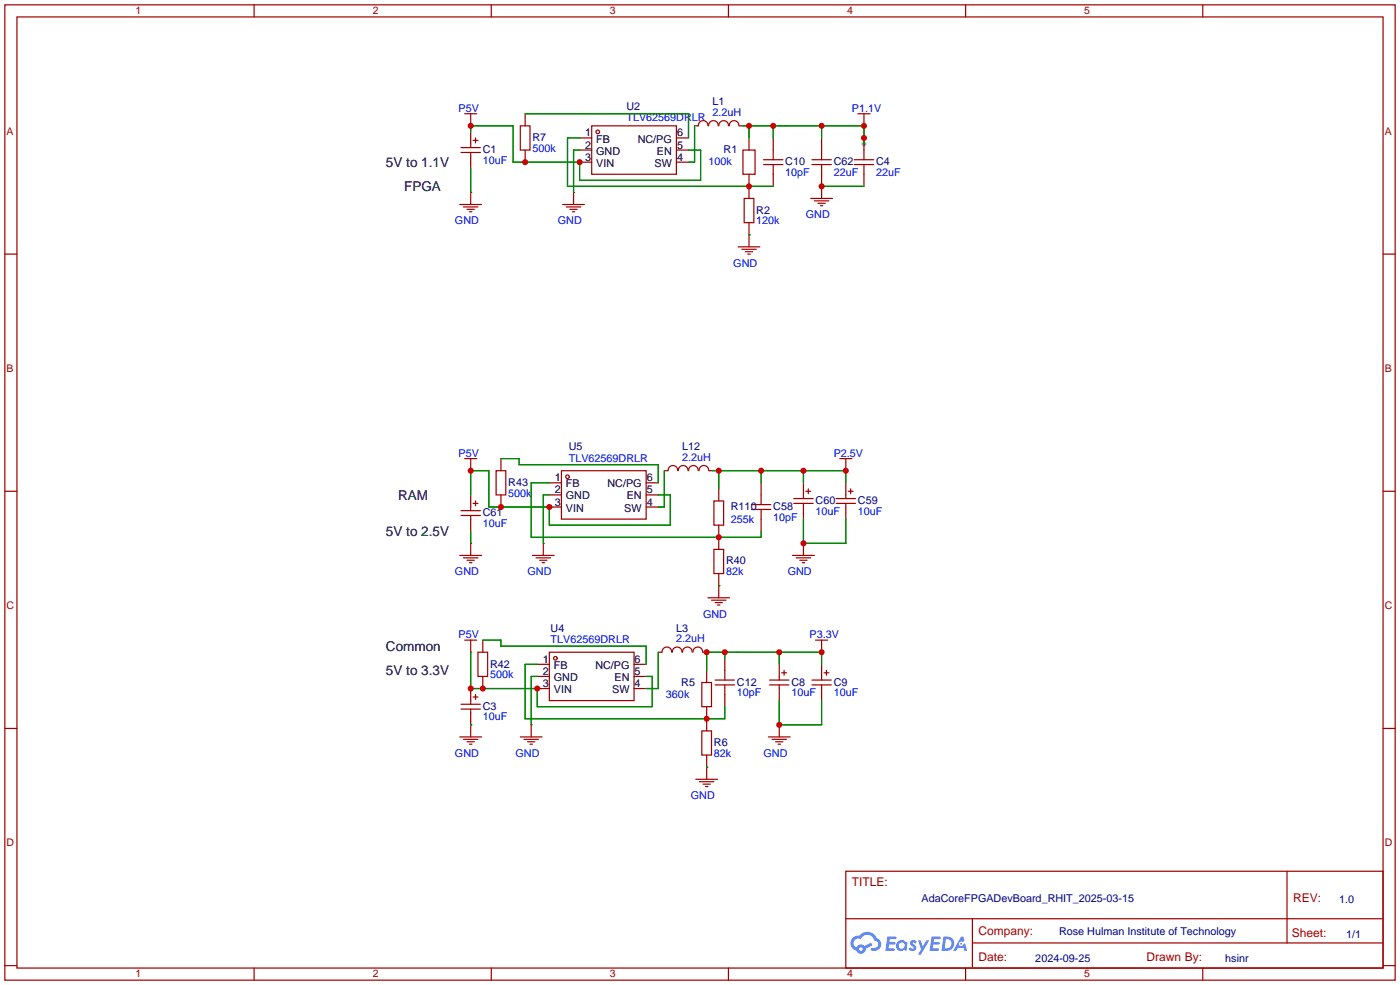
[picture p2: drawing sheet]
<svg xmlns="http://www.w3.org/2000/svg" width="294mm" height="207mm" viewBox="0 0 294 207" stroke-linecap="round" stroke-linejoin="round" font-family="sans-serif">
<circle cx="181.4" cy="30.2" r=".51" fill="#999"/>
<g fill="none" stroke="#a10000" stroke-width=".25">
<path d="M1 1h291.9v204.7h-291.9zM3.6 3.6h286.7v199.6h-286.7zM53.3 1v2.6M103.1 1v2.6M152.9 1v2.6M202.7 1v2.6M252.5 1v2.6M1 53.3h2.6M290.3 53.3h2.6M1 103.1h2.6M290.3 103.1h2.6M1 152.9h2.6"/>
<path d="M290.3 152.9h2.6M177.5 182.9h112.8v20.3h-112.8zM177.6 192.8h112.6M204.1 197.9h86.1M204.1 192.8v10.2M270.2 182.9v15M1 202.7h2.6M53.3 203.2v2.5M103.1 203.2v2.5M152.9 203.2v2.5M202.7 203.2v2.5M252.5 203.2v2.5"/>
<path d="M290.3 202.7h2.6"/>
</g>
<g fill="#5487ff">
<path d="M191.2 197.5l.5-.2 .4 .1 .3 .3-.2 .4a.33 .33 0 0 0-.3-.3 .33 .33 0 0 0-.4 .1l.1 .1a.86 .86 0 0 1 .7 .7 .86 .86 0 0 1-.3 .8l-.7 .1-.6-.4 .4-.4 .5 .3 .2-.1v-.2a.88 .88 0 0 1-.6-1.3z"/>
<path d="M192.7 197.4h.6l.4 1.3 .8-1.3h.6l-1.8 3h-.6l.6-1.1z"/>
<path d="M186.3 196.6h1.6l.3 .1-.1 .4h-1.3l-.1 .6h1.1l.2 .3-.3 .3h-1.1l-.1 .8h1.2l.1 .2-.1 .2-1.8 .1z"/>
<path d="M195.6 196.6h1.6l.2 .1v.4h-1.3l-.1 .6h1.1l.2 .3-.3 .3h-1.1l-.1 .8h1.2l.1 .2-.1 .2-1.9 .1z"/>
<path d="M201.7 196.6h.5l.3 .9-.5 .2a.5 .5 0 0 0-.7 .2 .5 .5 0 0 0 .3 .7 .5 .5 0 0 0 .6-.4l.4-.2 .4 1.6h-.6l-.1-.7h-1.2l-.4 .7h-.6z"/>
<path d="M198 196.6l-.4 3h1a1.51 1.51 0 0 0 1.7-1.5 1.51 1.51 0 0 0-1.8-1.5zM198.6 197.1a1.02 1.02 0 0 1 1.1 1.2 1.02 1.02 0 0 1-1.4 .8z"/>
<path d="M188.5 197.6a1.11 1.11 0 0 0-.3 1.6 1.11 1.11 0 0 0 1.6 .2l.5 .2 .2-1.7-.4-.2a1.02 1.02 0 0 0-1.6-.1zM188.6 198.5a.67 .67 0 0 1 1.3 0 .67 .67 0 0 1-1.3 0z"/>
<path d="M179 196.9a1.58 1.58 0 0 0 .8 2.6 1.01 1.01 0 0 0 1.1 .7 1.01 1.01 0 0 0 .8-1.1l1.4-.7-.3-.5-1.3 .7a1.03 1.03 0 0 0-1.7 .3 1 1 0 0 1-.5-1.4 1 1 0 0 1 1.4-.3 1.49 1.49 0 0 1 1.5-1 1.49 1.49 0 0 1 1.4 1.2 .82 .82 0 0 1 .7 1.1 .82 .82 0 0 1-1.2 .5l-.3 .1v.3a1.4 1.4 0 0 0 2-.6 1.4 1.4 0 0 0-.8-1.9 2.19 2.19 0 0 0-3.7-.5l-.8 .1zM180.3 199.2a.4 .4 0 0 1 .8 0 .4 .4 0 0 1-.8 0z"/>
<circle cx="201.8" cy="198.1" r=".19"/>
</g>
<g fill="none" stroke="#a10000" stroke-width=".25">
<path d="M96.8 31h4M96.8 32h4M97.5 23.9h2.6M98.8 23.9v2.5M98.8 30.2v.8M98.8 32v.8M99.3 29.5h1M99.8 29v1M109.2 26.4h2.1v5.1h-2.1zM124.2 26.4h17.8v10.2h-17.8zM146.6 26.4a1.01 1.01 0 0 1 1-1.1 1.01 1.01 0 0 1 1 1.1M148.7 26.4a1.01 1.01 0 0 1 1.1-1.1 1.01 1.01 0 0 1 1 1.1"/>
<path d="M150.9 26.4a1.01 1.01 0 0 1 1-1.1 1.01 1.01 0 0 1 1 1.1M153.1 26.4a1.01 1.01 0 0 1 1-1.1 1.01 1.01 0 0 1 1 1.1M156 31.5h2.5v5.1h-2.5zM160.3 33.5h4M160.3 34.5h4M162.3 31.5v2M162.3 34.5v2.1M170.4 33.5h4.1M170.4 34.5h4.1M172.5 31.5v2M172.5 34.5v2.1M172.5 39.1v2.6"/>
<path d="M179.3 33.5h4.1M179.3 34.5h4.1M180.1 23.9h2.5M181.4 23.9v2.5M181.4 31.5v2M181.4 34.5v2.1M96.5 42.9h4.6M97.3 43.4h3M98 43.9h1.6M98.6 44.5h.5M98.8 40.4v2.5M118.1 42.9h4.6"/>
<path d="M118.9 43.4h3M119.6 43.9h1.6M120.1 44.5h.5M120.4 40.4v2.5M154.9 51.8h4.6M155.7 52.3h3M156.2 41.7h2v5h-2zM156.5 52.8h1.5M157 53.3h.5M157.2 49.3v2.5M170.2 41.7h4.6M170.9 42.2h3.1"/>
<path d="M171.7 42.7h1.5M172.2 43.2h.5M97.5 96.3h2.6M98.8 96.3v2.5M104.1 98.8h2.1v5.1h-2.1zM117.9 98.8h17.7v10.2h-17.7zM140.2 98.8a1.01 1.01 0 0 1 1-1.1 1.01 1.01 0 0 1 1.1 1.1M142.4 98.8a1.01 1.01 0 0 1 1-1.1 1.01 1.01 0 0 1 1 1.1M144.5 98.8a1.01 1.01 0 0 1 1.1-1.1 1.01 1.01 0 0 1 1 1.1M146.7 98.8a1.01 1.01 0 0 1 1-1.1 1.01 1.01 0 0 1 1.1 1.1M176.3 96.3h2.5M177.5 96.3v2.5"/>
<path d="M96.5 116.6h4.6M96.8 107.2h4M96.8 108.2h4M97.3 117.1h3M98 117.6h1.6M98.6 118.1h.5M98.8 106.4v.8M98.8 108.2v.8M98.8 114v2.6M99.3 105.7h1M99.8 105.2v1M111.8 116.6h4.5"/>
<path d="M112.5 117.1h3.1M113.3 117.6h1.5M113.8 118.1h.5M114 114v2.6M149.9 115.3h2v5.1h-2zM149.9 105.2h2v5h-2zM157.7 105.9h4.1M157.7 106.9h4.1M159.8 103.9v2M159.8 106.9v2.1M166.4 116.6h4.5M166.6 104.6h4.1"/>
<path d="M166.6 105.7h4.1M167.1 117.1h3.1M167.9 117.6h1.5M168.4 118.1h.5M168.7 103.9v.7M168.7 105.7v.7M168.7 114v2.6M169.2 103.1h1M169.7 102.6v1M175.5 104.6h4.1M175.5 105.7h4.1M177.5 103.9v.7"/>
<path d="M177.5 105.7v.7M178.1 103.1h1M178.6 102.6v1M97.5 134.4h2.6M98.8 134.4v2.5M100.3 136.9h2.1v5.1h-2.1zM115.3 136.9h17.8v10.2h-17.8zM139 136.9a1.01 1.01 0 0 1 1-1.1 1.01 1.01 0 0 1 1 1.1M141.1 136.9a1.01 1.01 0 0 1 1-1.1 1.01 1.01 0 0 1 1 1.1M143.3 136.9a1.01 1.01 0 0 1 1-1.1 1.01 1.01 0 0 1 1 1.1M145.5 136.9a1.01 1.01 0 0 1 1-1.1 1.01 1.01 0 0 1 1 1.1M148.6 125.5h4.6"/>
<path d="M149.4 126h3M150.1 126.5h1.5M150.6 127h.5M150.9 122.9v2.6M171.2 134.4h2.5M172.5 134.4v2.5M96.5 154.7h4.6M96.8 147.8h4M96.8 148.8h4M97.3 155.2h3M98 155.7h1.6M98.6 156.2h.5"/>
<path d="M98.8 147.1v.7M98.8 148.8v.8M98.8 152.1v2.6M99.3 146.3h1M99.8 145.8v1M109.2 154.7h4.6M110 155.2h3M110.7 155.7h1.6M111.3 156.2h.5M111.5 152.1v2.6M147.3 153.4h2.1v5.1h-2.1zM147.3 143.3h2.1v5h-2.1z"/>
<path d="M150.1 142.7h4.1M150.1 143.8h4.1M152.1 140.7v2M152.1 143.8v2M161.3 154.7h4.6M161.5 142.7h4.1M161.5 143.8h4.1M162.1 155.2h3M162.8 155.7h1.5M163.3 156.2h.5M163.6 142v.7M163.6 143.8v.7"/>
<path d="M163.6 152.1v2.6M164.1 141.2h1M164.6 140.7v1M170.4 142.7h4.1M170.4 143.8h4.1M172.5 142v.7M172.5 143.8v.7M173 141.2h1M173.5 140.7v1M146 163.6h4.6M146.8 164.1h3.1M147.6 164.6h1.5"/>
<path d="M148.1 165.1h.5M148.3 161v2.6"/>
<circle cx="125.5" cy="27.7" r=".38"/>
<circle cx="119.1" cy="100.1" r=".38"/>
<circle cx="116.6" cy="138.2" r=".38"/>
</g>
<g fill="none" stroke="#870000" stroke-width=".25">
<path d="M98.8 26.4h.1M98.8 27.7v2.5M98.8 32.8v2.5M110.2 23.9v2.5M110.2 31.5v2.5M121.7 29h2.5M121.7 31.5h2.5M121.7 34h2.5M142 29h2.5M142 31.5h2.5M142 34h2.5M145.8 26.4h.8"/>
<path d="M155.2 26.4h.8M157.2 29v2.5M157.2 36.6v5.1M162.3 29v2.5M162.3 36.6v2.5M172.5 39.1h.1M172.5 29v2.5M172.5 36.6v2.5M181.4 26.4h.1M181.4 29v2.5M181.4 36.6v2.5M98.8 40.4h.1"/>
<path d="M120.4 40.4h.1M157.2 49.3h.1M157.2 46.7v2.6M98.8 98.8h.1M105.2 96.3v2.5M139.4 98.8h.8M148.8 98.8h.8M177.5 98.8h.1M98.8 114h.1M98.8 103.9v2.5M98.8 109v2.5M105.2 103.9v2.5"/>
<path d="M114 114h.1M115.3 101.3h2.6M115.3 103.9h2.6M115.3 106.4h2.6M135.6 101.3h2.6M135.6 103.9h2.6M135.6 106.4h2.6M150.9 102.6v2.6M150.9 110.2v5.1M159.8 101.3v2.6M159.8 109v2.5M168.7 114h.1"/>
<path d="M168.7 101.3v2.6M168.7 106.4v2.6M177.5 101.3v2.6M177.5 106.4v2.6M98.8 136.9h.1M101.3 134.4v2.5M112.8 139.4h2.5M133.1 139.4h2.5M138.2 136.9h.7M147.6 136.9h.7M150.9 122.9h.1M150.9 120.4v2.5"/>
<path d="M152.1 138.2v2.5M163.6 139.4v2.6M172.5 136.9h.1M172.5 139.4v2.6M98.8 152.1h.1M98.8 144.5v2.6M98.8 149.6v2.5M101.3 142v2.5M111.5 152.1h.1M112.8 142h2.5M112.8 144.5h2.5M133.1 142h2.5"/>
<path d="M133.1 144.5h2.5M148.3 140.7v2.6M148.3 148.3v5.1M148.3 158.5v2.5M152.1 145.8v2.5M163.6 152.1h.1M163.6 144.5v2.6M172.5 144.5v2.6M148.3 161h.1"/>
</g>
<g fill="none" stroke="#008700" stroke-width=".25">
<path d="M98.8 27.7v-1.3h8.9v7.6h14v3.8h25.4v-6.3h-2.6M98.8 35.3v5.1M110.2 23.9h34.3v5.1M121.7 29h-2.6v10.1h43.2M121.7 31.5h-1.3v8.9M145.8 26.4v7.6h-1.3M156 26.4h25.4v3.8M157.2 26.4v2.6M162.3 26.4v2.6M172.5 26.4v2.6M172.5 39.1h8.9M157.2 49.3h.1"/>
<path d="M105.2 96.3h3.8v1.2h29.2v3.8M139.4 98.8v7.6h-1.2M149.6 98.8h27.9v2.5M150.9 98.8v3.8M159.8 98.8v2.5M168.7 98.8v2.5M98.8 103.9v-5.1h3.8v7.6h12.7v3.8h25.4v-6.3h-2.5M98.8 111.5v2.5M115.3 103.9h-1.3v10.1M115.3 101.3h-3.8v11.5h48.3v-1.3M168.7 109v5h8.8v-5M98.8 136.9v7.6h14v3.8h24.1v-6.3h-1.3"/>
<path d="M101.3 134.4h3.9v1.2h30.4v3.8M112.8 139.4h-2.6v11.5h41.9v-2.6M138.2 136.9v7.6h-2.6M150.9 122.9h.1M152.1 136.9v1.3M163.6 136.9v2.5M172.5 139.4v-2.5h-24.2v3.8M98.8 152.1h.1M112.8 142h-1.3v10.1M163.6 147.1v5h8.9v-5M148.3 161h.1"/>
</g>
<g fill="#c00">
<circle cx="162.3" cy="26.4" r=".63"/>
<circle cx="157.2" cy="26.4" r=".63"/>
<circle cx="172.5" cy="26.4" r=".63"/>
<circle cx="181.4" cy="26.4" r=".63"/>
<circle cx="181.4" cy="29" r=".63"/>
<circle cx="157.2" cy="39.1" r=".63"/>
<circle cx="98.8" cy="26.4" r=".63"/>
<circle cx="110.2" cy="34" r=".63"/>
<circle cx="121.7" cy="34" r=".63"/>
<circle cx="150.9" cy="112.8" r=".63"/>
<circle cx="168.7" cy="114" r=".63"/>
<circle cx="98.8" cy="98.8" r=".63"/>
<circle cx="105.2" cy="106.4" r=".63"/>
<circle cx="115.3" cy="106.4" r=".63"/>
<circle cx="172.5" cy="39.1" r=".63"/>
<circle cx="150.9" cy="98.8" r=".63"/>
<circle cx="159.8" cy="98.8" r=".63"/>
<circle cx="168.7" cy="98.8" r=".63"/>
<circle cx="177.5" cy="98.8" r=".63"/>
<circle cx="172.5" cy="136.9" r=".63"/>
<circle cx="163.6" cy="136.9" r=".63"/>
<circle cx="152.1" cy="136.9" r=".63"/>
<circle cx="148.3" cy="136.9" r=".63"/>
<circle cx="98.8" cy="144.5" r=".63"/>
<circle cx="101.3" cy="144.5" r=".63"/>
<circle cx="112.8" cy="144.5" r=".63"/>
<circle cx="148.3" cy="150.9" r=".63"/>
<circle cx="163.6" cy="152.1" r=".63"/>
</g>
<g font-size="2.8">
<text x="81" y="35.1">5V to 1.1V</text>
<text x="84.8" y="40.1">FPGA</text>
<text x="83.6" y="104.9">RAM</text>
<text x="81" y="112.5">5V to 2.5V</text>
<text x="81" y="136.7">Common</text>
<text x="81" y="141.7">5V to 3.3V</text>
</g>
<g font-size="2.5" fill="#a00000">
<text x="178.8" y="186">TITLE:</text>
<text x="271.4" y="189.3">REV:</text>
<text x="205.4" y="196.2">Company:</text>
<text x="271.2" y="196.6">Sheet:</text>
<text x="205.4" y="201.7">Date:</text>
<text x="240.7" y="201.8">Drawn By:</text>
</g>
<g font-size="2.3" fill="#00f">
<text x="96.3" y="23.5">P5V</text>
<text x="178.8" y="23.5">P1.1V</text>
<text x="131.5" y="25.4">TLV62569DRLR</text>
<text x="149.6" y="24.4">2.2uH</text>
<text x="101.3" y="34.4">10uF</text>
<text x="111.8" y="31.8">500k</text>
<text x="148.7" y="34.7">100k</text>
<text x="164.8" y="36.9">10pF</text>
<text x="175" y="36.9">22uF</text>
<text x="183.9" y="36.9">22uF</text>
<text x="95.5" y="47.1">GND</text>
<text x="117.1" y="47.1">GND</text>
<text x="158.7" y="47.1">120k</text>
<text x="169.2" y="45.8">GND</text>
<text x="153.9" y="56">GND</text>
<text x="96.3" y="95.8">P5V</text>
<text x="175" y="95.8">P2.5V</text>
<text x="119.4" y="96.9">TLV62569DRLR</text>
<text x="143.2" y="96.7">2.2uH</text>
<text x="106.7" y="104.2">500k</text>
<text x="101.3" y="110.6">10uF</text>
<text x="153.4" y="109.7">255k</text>
<text x="162.3" y="109.3">10pF</text>
<text x="171.2" y="108">10uF</text>
<text x="180.1" y="108">10uF</text>
<text x="95.5" y="120.7">GND</text>
<text x="110.7" y="120.7">GND</text>
<text x="152.4" y="120.8">82k</text>
<text x="165.4" y="120.7">GND</text>
<text x="147.6" y="129.6">GND</text>
<text x="96.3" y="133.9">P5V</text>
<text x="115.6" y="135">TLV62569DRLR</text>
<text x="141.9" y="134.8">2.2uH</text>
<text x="169.9" y="133.9">P3.3V</text>
<text x="102.9" y="142.3">500k</text>
<text x="139.8" y="146.5">360k</text>
<text x="154.7" y="146.1">10pF</text>
<text x="166.1" y="146.1">10uF</text>
<text x="175" y="146.1">10uF</text>
<text x="101.3" y="151.2">10uF</text>
<text x="95.5" y="158.8">GND</text>
<text x="108.2" y="158.8">GND</text>
<text x="149.9" y="158.9">82k</text>
<text x="160.3" y="158.8">GND</text>
<text x="145" y="167.7">GND</text>
</g>
<g font-size="2.3" fill="#000080">
<text x="131.5" y="23">U2</text>
<text x="149.6" y="22.1">L1</text>
<text x="111.8" y="29.6">R7</text>
<text x="101.3" y="32.2">C1</text>
<text x="151.9" y="32.2">R1</text>
<text x="164.8" y="34.7">C10</text>
<text x="175" y="34.7">C62</text>
<text x="183.9" y="34.7">C4</text>
<text x="158.7" y="44.9">R2</text>
<text x="119.4" y="94.5">U5</text>
<text x="143.2" y="94.5">L12</text>
<text x="106.7" y="102">R43</text>
<text x="153.4" y="107.2">R110</text>
<text x="162.3" y="107.1">C58</text>
<text x="171.2" y="105.8">C60</text>
<text x="180.1" y="105.8">C59</text>
<text x="101.3" y="108.4">C61</text>
<text x="152.4" y="118.5">R40</text>
<text x="115.6" y="132.7">U4</text>
<text x="141.9" y="132.6">L3</text>
<text x="102.9" y="140.1">R42</text>
<text x="143" y="143.9">R5</text>
<text x="154.7" y="143.9">C12</text>
<text x="166.1" y="143.9">C8</text>
<text x="175" y="143.9">C9</text>
<text x="101.3" y="149">C3</text>
<text x="149.9" y="156.6">R6</text>
<text x="193.5" y="189.3">AdaCoreFPGADevBoard_RHIT_2025-03-15</text>
<text x="281.1" y="189.4">1.0</text>
<text x="222.3" y="196.2">Rose Hulman Institute of Technology</text>
<text x="282.6" y="196.9">1/1</text>
<text x="217.3" y="202">2024-09-25</text>
<text x="257.2" y="201.9">hsinr</text>
</g>
<g font-size="2.3">
<text x="122.8" y="28.6">1</text>
<text x="125.1" y="29.9">FB</text>
<text x="133.9" y="29.9">NC/PG</text>
<text x="142.1" y="28.6">6</text>
<text x="122.8" y="31.2">2</text>
<text x="122.8" y="33.7">3</text>
<text x="125.1" y="32.5">GND</text>
<text x="125.1" y="35">VIN</text>
<text x="137.4" y="35">SW</text>
<text x="137.9" y="32.5">EN</text>
<text x="142.1" y="33.7">4</text>
<text x="142.1" y="31.2">5</text>
<text x="116.5" y="101">1</text>
<text x="135.8" y="101">6</text>
<text x="116.5" y="103.6">2</text>
<text x="116.5" y="106.1">3</text>
<text x="118.8" y="102.3">FB</text>
<text x="118.8" y="104.8">GND</text>
<text x="118.8" y="107.4">VIN</text>
<text x="127.5" y="102.3">NC/PG</text>
<text x="131" y="107.4">SW</text>
<text x="131.5" y="104.8">EN</text>
<text x="135.8" y="106.1">4</text>
<text x="135.8" y="103.6">5</text>
<text x="113.9" y="139.1">1</text>
<text x="113.9" y="141.7">2</text>
<text x="116.3" y="140.4">FB</text>
<text x="116.3" y="142.9">GND</text>
<text x="125" y="140.4">NC/PG</text>
<text x="129" y="142.9">EN</text>
<text x="133.2" y="141.7">5</text>
<text x="133.2" y="139.1">6</text>
<text x="113.9" y="144.2">3</text>
<text x="116.3" y="145.5">VIN</text>
<text x="128.5" y="145.5">SW</text>
<text x="133.2" y="144.2">4</text>
</g>
<g font-size="2.2" fill="#a00000">
<text x="28.4" y="3">1</text>
<text x="78.2" y="3">2</text>
<text x="128" y="3">3</text>
<text x="177.8" y="3">4</text>
<text x="227.6" y="3">5</text>
<text x="1.4" y="28.3">A</text>
<text x="290.7" y="28.3">A</text>
<text x="1.4" y="78">B</text>
<text x="290.7" y="78">B</text>
<text x="1.4" y="127.8">C</text>
<text x="290.7" y="127.8">C</text>
<text x="1.4" y="177.6">D</text>
<text x="290.7" y="177.6">D</text>
<text x="28.4" y="205.2">1</text>
<text x="78.2" y="205.2">2</text>
<text x="128" y="205.2">3</text>
<text x="177.8" y="205.2">4</text>
<text x="227.6" y="205.2">5</text>
</g>
</svg>
